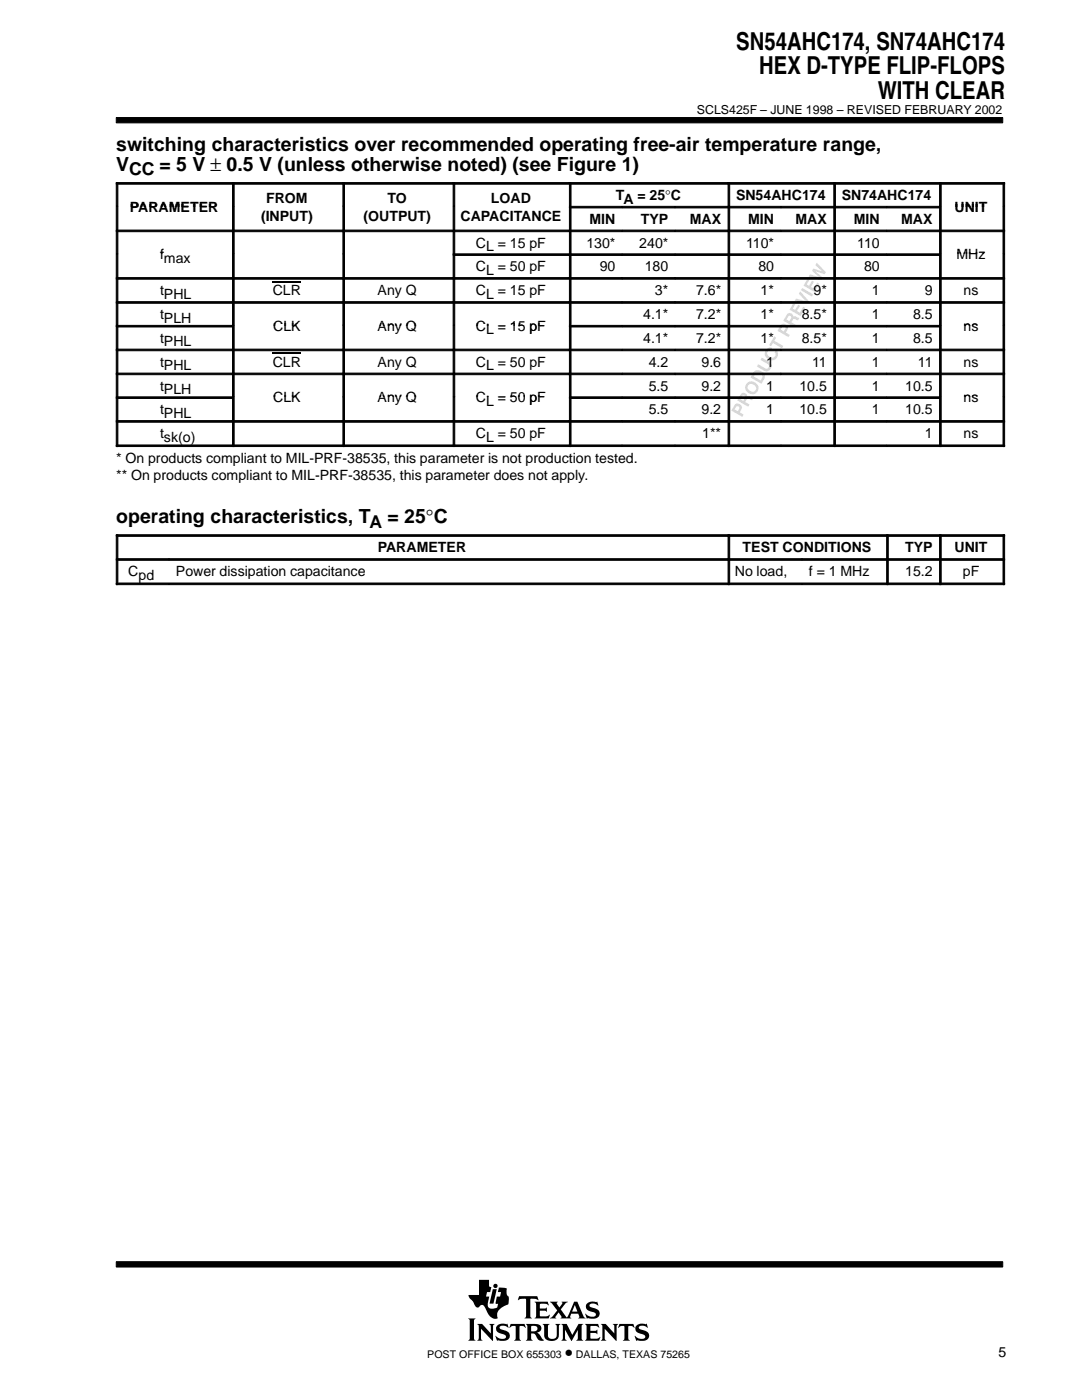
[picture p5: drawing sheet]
<svg xmlns="http://www.w3.org/2000/svg" width="216mm" height="279mm" viewBox="0 0 216 279" stroke-linecap="round" stroke-linejoin="round" font-family="sans-serif">
<g fill="#d6d6d6">
<path d="M160.1 57.5l2.1 1.2-.2 .5-2.2-1.3z"/>
<path d="M146.7 80.7l.2-.1a.87 .87 0 0 1 1.1 1l-.4 .7 .8 .4-.3 .5-2.2-1.3zM146.9 81.2l.3-.1 .3 .2-.3 .8-.6-.4z" fill-rule="evenodd"/>
<path d="M147.9 78.6l.5-.2a.72 .72 0 0 1 .7 .7l.3-.1 .9 .4-.2 .5-.6-.3a.33 .33 0 0 0-.5 .2l-.3 .4 .9 .5-.3 .5-2.2-1.3zM148.1 79.1l.3-.2a.33 .33 0 0 1 .2 .6l-.3 .5-.6-.3z" fill-rule="evenodd"/>
<path d="M149 76.5a1.37 1.37 0 0 1 1.6-.2 1.37 1.37 0 0 1 .7 1.5 1.24 1.24 0 0 1-1.1 .9 1.47 1.47 0 0 1-1.5-1.5zM149.3 76.8a.96 .96 0 0 1 1.1 0 .96 .96 0 0 1 .5 .9 .87 .87 0 0 1-1.2 .3 .87 .87 0 0 1-.4-1.2z" fill-rule="evenodd"/>
<path d="M150.5 74.2l.5-.3 .7 .1a1.28 1.28 0 0 1 .9 1.4l-.7 1.2-2.2-1.3zM150.7 74.6a.94 .94 0 0 1 1.4 .8l-.3 .5-1.4-.8z" fill-rule="evenodd"/>
<path d="M152 71.4l1.4 .8a.88 .88 0 0 1 .5 1.2l-.3 .4a.87 .87 0 0 1-1.2 .2l-1.4-.9 .3-.4 1.3 .8a.5 .5 0 0 0 .8-.2 .5 .5 0 0 0-.3-.7l-1.3-.8z" fill-rule="evenodd"/>
<path d="M152.9 69.7a.93 .93 0 0 1 1.2-.2l-.3 .4a.62 .62 0 0 0-.7 .9l.1 .1a.86 .86 0 0 0 1.5 .2 .52 .52 0 0 0-.1-.8l.2-.4 .3 .2a1.23 1.23 0 0 1-.8 1.8 1.48 1.48 0 0 1-1.7-1.5z" fill-rule="evenodd"/>
<path d="M154.5 67.1l.4 .3-.4 .6 1.8 1-.3 .5-1.8-1-.3 .6-.4-.2z" fill-rule="evenodd"/>
<path d="M155.9 64.7l.4-.1a.82 .82 0 0 1 .8 .4 .82 .82 0 0 1 0 .8l-.3 .6 .8 .4-.3 .5-2.2-1.3zM156.1 65.2l.2-.1a.37 .37 0 0 1 .4 .2 .37 .37 0 0 1 0 .4l-.3 .4-.6-.3z" fill-rule="evenodd"/>
<path d="M157.1 62.7l.5-.2a.69 .69 0 0 1 .7 .7l.3-.1 .9 .4-.3 .4-.5-.2a.3 .3 0 0 0-.3-.1 .3 .3 0 0 0-.2 .2l-.3 .5 .8 .5-.2 .5-2.2-1.3zM157.3 63.1l.4-.1a.32 .32 0 0 1 .1 .6l-.3 .5-.6-.3z" fill-rule="evenodd"/>
<path d="M158.5 60.2l.3 .3-.6 1.1 .5 .3 .6-1.1 .3 .2-.6 1.1 .6 .3 .7-1.2 .4 .2-1 1.7-2.1-1.3z" fill-rule="evenodd"/>
<path d="M159.7 58.1l1.7 2.1-.2 .4-2.6-.5 .2-.5 2 .5-1.4-1.5z" fill-rule="evenodd"/>
<path d="M161.3 55.4l.3 .2-.6 1.2 .4 .2 .6-1 .4 .2-.6 1.1 .6 .3 .7-1.2 .4 .2-1 1.7-2.2-1.3z" fill-rule="evenodd"/>
<path d="M163 52.4l1.8 1.9-.2 .4-1.9-.6 1.5 1.3-.3 .5-2.5-.7 .2-.4 1.8 .5-1.4-1.2 .3-.5 1.7 .6-1.3-1.3z" fill-rule="evenodd"/>
</g>
<g fill="#000" stroke="#000" stroke-width=".2">
<path d="M23.2 23.5h176.9v1h-176.9z" fill-rule="evenodd"/>
<path d="M23.2 251.8h176.9v1.1h-176.9z" fill-rule="evenodd"/>
</g>
<g fill="#000">
<path d="M98.3 257.3h.8l-.6 2.9h-.8z"/>
<path d="M93.4 263.1h1.5l-.3 .4v3.7l.3 .4h-1.5l.3-.4v-3.7z" fill-rule="evenodd"/>
<path d="M95.2 264.2h1l1.7 1.9v-1.5l-.3-.4h1.1l-.3 .4v3l-2.4-2.4v2l.3 .4h-1.1l.3-.6v-2.3z" fill-rule="evenodd"/>
<path d="M95.6 255.4h2v1.3l.4 .2-.2 1h-.6l-.2 .9h.6l-.3 1.2 .1 .7a.9 .9 0 0 0 1.2 .4l.6-.1 .2-.8-.5-.1 .2-1.3h.7l.2-.9h-.7l.3-1 1.5 .2v1.1l.2 .4 .2 .2v.7a.81 .81 0 0 1-.6 1 2.73 2.73 0 0 0-1.7 1.7l.1 .9h-.1a1.81 1.81 0 0 1-2.1-1.5l-.3-.6a.7 .7 0 0 0-.6-.6 .7 .7 0 0 0-.7 .5 1.12 1.12 0 0 1-1.1-1l-.7-.8-.2-.7h2.1z" fill-rule="evenodd"/>
<path d="M99.2 264.6a1.71 1.71 0 0 1 1.7-.4l.2 .1 .1-.1 .3 .8-.6-.3-.8-.1a.41 .41 0 0 0-.4 .5 .41 .41 0 0 0 .5 .3 1.29 1.29 0 0 1 1.5 1.4 1.08 1.08 0 0 1-1.2 .8l-1.1-.1-.2 .1-.4-1 .8 .5 .5 .1 .6-.1 .3-.2a.72 .72 0 0 0-.9-.7 .99 .99 0 0 1-1-.5 .99 .99 0 0 1 .1-1.1z" fill-rule="evenodd"/>
<path d="M101.9 264.2h2.8l.2 .8-.7-.4h-.4l-.1 .2v2.4l.3 .4h-1.4l.3-.4v-2.4l-.1-.2h-.5l-.7 .4z" fill-rule="evenodd"/>
<path d="M103.6 258.7h3.6l.2 .8-.4-.3-1.2 .1v3.5l.3 .3h-1.4l.2-.2 .1-.3v-3.2l-.1-.2h-.8l-.7 .3z" fill-rule="evenodd"/>
<path d="M104.9 264.2h1.9a.9 .9 0 0 1 1 .4 .9 .9 0 0 1 0 1.1l-.7 .2 .5 .4 .9 1.2a1.2 1.2 0 0 1-1.6-1l-.3-.3-.6-.1v1l.3 .5h-1.4l.3-.6v-2.3z" fill-rule="evenodd"/>
<path d="M106.7 259.8h2.6l.1 .7-.5-.3-1.2 .1v.8h1.1l.3-.2v.9l-.4-.2h-1v1l.2 .1h1.2l.5-.3h.1l-.2 .7h-2.8l.3-.5v-2.3z" fill-rule="evenodd"/>
<path d="M108.3 264.2h1.3l-.3 .4v2a.65 .65 0 0 0 .7 .6h.6l.4-.4 .1-2.1-.3-.5h1l-.3 .4v1.8a1.54 1.54 0 0 1-2.4 1l-.5-.7v-2.1z" fill-rule="evenodd"/>
<path d="M112 264.2h1.1l1.1 2.2 1.2-2.2h1l-.3 .4v2.6l.3 .4h-1.4l.3-.4v-1.8l-1.3 2.2-1.3-2.2v1.7l.4 .5h-1.1l.3-.6v-2.3z" fill-rule="evenodd"/>
<path d="M109.7 259.8h1.6l-.2 .3 .5 .8 .6-.8-.1-.3h1.2l-.4 .3-1 1.2 1.2 1.6 1.5-3.1h.6l1.2 2.9 .4 .4-1.4-.1a.22 .22 0 0 0 .2-.1 .22 .22 0 0 0 0-.3l-.2-.4h-1.4l-.2 .7 .2 .2h-2.2l.2-.3-.5-.9-.7 .9 .2 .3h-1.3l.6-.4 .9-1.2z" fill-rule="evenodd"/>
<path d="M117.1 260.2a2.08 2.08 0 0 1 1.9-.3l.2-.2 .1 .9a1.22 1.22 0 0 0-1.7-.1 .82 .82 0 0 0 .9 .6 1.06 1.06 0 0 1 1.2 1.1 1.06 1.06 0 0 1-1.2 1l-1.2-.1-.2 .1-.3-1 .8 .5 .8 .1a.46 .46 0 0 0 .5-.5 .46 .46 0 0 0-.5-.4l-.2-.1a1.11 1.11 0 0 1-1.2-1.5z" fill-rule="evenodd"/>
<path d="M116.7 264.2h2.6l.2 .8-.6-.4-1.1 .1v.9h1.1l.3-.2v.9l-.4-.3h-1v1.1l1.3 .1 .7-.4-.3 .8h-2.8l.3-.4v-2.6z" fill-rule="evenodd"/>
<path d="M119.9 264.2h1l1.7 1.9v-1.5l-.3-.4h1l-.3 .4v3l-2.3-2.4v2l.3 .4h-1.1l.3-.4v-2.6z" fill-rule="evenodd"/>
<path d="M123.6 264.2h2.8l.2 .8-.6-.4h-.5l-.1 .2v2.4l.3 .4h-1.4l.3-.4v-2.4l-.1-.2h-.5l-.7 .4z" fill-rule="evenodd"/>
<path d="M127 264.6a1.74 1.74 0 0 1 1.6-.4l.3 .1 .1-.1 .3 .8h-.1a1.2 1.2 0 0 0-1.7-.1 1.47 1.47 0 0 0 1.3 .7 1.03 1.03 0 0 1 .7 1.2 1.03 1.03 0 0 1-1.2 .8l-1.1-.1-.2 .1-.4-1 .9 .5 .9 .1a.45 .45 0 0 0 .4-.6 .45 .45 0 0 0-.6-.3l-.2-.1a1.11 1.11 0 0 1-1.2-1.4z" fill-rule="evenodd"/>
<circle cx="98.9" cy="256.6" r=".43"/>
</g>
<g fill="#fff">
<path d="M114.7 260.4l.5 1.4h-1z"/>
<path d="M106 264.7l.6-.1a.56 .56 0 0 1 .6 .5 .56 .56 0 0 1-.6 .6h-.6z" fill-rule="evenodd"/>
</g>
<g fill="#000" stroke="#000" stroke-width=".2">
<path d="M23.2 36.4h.3v4.8h-.3z" fill-rule="evenodd"/>
<path d="M23.2 36.4h23.2v.4h-23.2z" fill-rule="evenodd"/>
<path d="M46.4 36.4h.3v4.8h-.3z" fill-rule="evenodd"/>
<path d="M46.4 36.4h22v.4h-22z" fill-rule="evenodd"/>
<path d="M68.4 36.4h.3v4.8h-.3z" fill-rule="evenodd"/>
<path d="M68.4 36.4h22v.4h-22z" fill-rule="evenodd"/>
<path d="M90.4 36.4h.3v4.8h-.3z" fill-rule="evenodd"/>
<path d="M90.4 36.4h23.2v.4h-23.2z" fill-rule="evenodd"/>
<path d="M113.6 36.4h.3v4.8h-.3z" fill-rule="evenodd"/>
<path d="M113.6 36.4h31.7v.4h-31.7z" fill-rule="evenodd"/>
<path d="M145.3 36.4h.3v4.8h-.3z" fill-rule="evenodd"/>
<path d="M145.3 36.4h21.1v.4h-21.1z" fill-rule="evenodd"/>
<path d="M166.4 36.4h.3v4.8h-.3z" fill-rule="evenodd"/>
<path d="M166.4 36.4h21.1v.4h-21.1z" fill-rule="evenodd"/>
<path d="M187.5 36.4h.3v4.8h-.3z" fill-rule="evenodd"/>
<path d="M187.5 36.4h13v.4h-13z" fill-rule="evenodd"/>
<path d="M200.1 36.4h.4v4.8h-.4z" fill-rule="evenodd"/>
<path d="M23.2 41.2h.3v4.7h-.3z" fill-rule="evenodd"/>
<path d="M23.2 45.9h.3v4.7h-.3z" fill-rule="evenodd"/>
<path d="M23.2 45.9h23.2v.3h-23.2z" fill-rule="evenodd"/>
<path d="M23.2 50.7h.3v4.7h-.3z" fill-rule="evenodd"/>
<path d="M23.2 55.4h.3v4.8h-.3z" fill-rule="evenodd"/>
<path d="M23.2 55.4h23.2v.3h-23.2z" fill-rule="evenodd"/>
<path d="M46.4 41.2h.3v4.7h-.3z" fill-rule="evenodd"/>
<path d="M46.4 45.9h.3v4.7h-.3z" fill-rule="evenodd"/>
<path d="M46.4 45.9h22v.3h-22z" fill-rule="evenodd"/>
<path d="M46.4 50.7h.3v4.7h-.3z" fill-rule="evenodd"/>
<path d="M46.4 55.4h.3v4.8h-.3z" fill-rule="evenodd"/>
<path d="M46.4 55.4h22v.3h-22z" fill-rule="evenodd"/>
<path d="M68.4 41.2h.3v4.7h-.3z" fill-rule="evenodd"/>
<path d="M68.4 45.9h.3v4.7h-.3z" fill-rule="evenodd"/>
<path d="M68.4 45.9h22v.3h-22z" fill-rule="evenodd"/>
<path d="M68.4 50.7h.3v4.7h-.3z" fill-rule="evenodd"/>
<path d="M68.4 55.4h.3v4.8h-.3z" fill-rule="evenodd"/>
<path d="M68.4 55.4h22v.3h-22z" fill-rule="evenodd"/>
<path d="M90.4 41.2h.3v4.7h-.3z" fill-rule="evenodd"/>
<path d="M90.4 45.9h.3v4.7h-.3z" fill-rule="evenodd"/>
<path d="M90.4 45.9h23.2v.3h-23.2z" fill-rule="evenodd"/>
<path d="M90.4 50.7h.3v4.7h-.3z" fill-rule="evenodd"/>
<path d="M90.4 50.7h23.2v.3h-23.2z" fill-rule="evenodd"/>
<path d="M90.4 55.4h.3v4.8h-.3z" fill-rule="evenodd"/>
<path d="M90.4 55.4h23.2v.3h-23.2z" fill-rule="evenodd"/>
<path d="M113.6 41.2h.3v4.7h-.3z" fill-rule="evenodd"/>
<path d="M113.6 41.2h10.6v.3h-10.6z" fill-rule="evenodd"/>
<path d="M113.6 45.9h.3v4.7h-.3z" fill-rule="evenodd"/>
<path d="M113.6 45.9h10.6v.3h-10.6z" fill-rule="evenodd"/>
<path d="M113.6 50.7h.3v4.7h-.3z" fill-rule="evenodd"/>
<path d="M113.6 50.7h10.6v.3h-10.6z" fill-rule="evenodd"/>
<path d="M113.6 55.4h.3v4.8h-.3z" fill-rule="evenodd"/>
<path d="M113.6 55.4h10.6v.3h-10.6z" fill-rule="evenodd"/>
<path d="M124.2 41.2h10.5v.3h-10.5z" fill-rule="evenodd"/>
<path d="M124.2 45.9h10.5v.3h-10.5z" fill-rule="evenodd"/>
<path d="M124.2 50.7h10.5v.3h-10.5z" fill-rule="evenodd"/>
<path d="M124.2 55.4h10.5v.3h-10.5z" fill-rule="evenodd"/>
<path d="M134.7 41.2h10.6v.3h-10.6z" fill-rule="evenodd"/>
<path d="M134.7 45.9h10.6v.3h-10.6z" fill-rule="evenodd"/>
<path d="M134.7 50.7h10.6v.3h-10.6z" fill-rule="evenodd"/>
<path d="M134.7 55.4h10.6v.3h-10.6z" fill-rule="evenodd"/>
<path d="M145.3 41.2h.3v4.7h-.3z" fill-rule="evenodd"/>
<path d="M145.3 41.2h10.5v.3h-10.5z" fill-rule="evenodd"/>
<path d="M145.3 45.9h.3v4.7h-.3z" fill-rule="evenodd"/>
<path d="M145.3 45.9h10.5v.3h-10.5z" fill-rule="evenodd"/>
<path d="M145.3 50.7h.3v4.7h-.3z" fill-rule="evenodd"/>
<path d="M145.3 50.7h10.5v.3h-10.5z" fill-rule="evenodd"/>
<path d="M145.3 55.4h.3v4.8h-.3z" fill-rule="evenodd"/>
<path d="M145.3 55.4h10.5v.3h-10.5z" fill-rule="evenodd"/>
<path d="M155.8 41.2h10.6v.3h-10.6z" fill-rule="evenodd"/>
<path d="M155.8 45.9h10.6v.3h-10.6z" fill-rule="evenodd"/>
<path d="M155.8 50.7h10.6v.3h-10.6z" fill-rule="evenodd"/>
<path d="M155.8 55.4h10.6v.3h-10.6z" fill-rule="evenodd"/>
<path d="M166.4 41.2h.3v4.7h-.3z" fill-rule="evenodd"/>
<path d="M166.4 41.2h10.5v.3h-10.5z" fill-rule="evenodd"/>
<path d="M166.4 45.9h.3v4.7h-.3z" fill-rule="evenodd"/>
<path d="M166.4 45.9h10.5v.3h-10.5z" fill-rule="evenodd"/>
<path d="M166.4 50.7h.3v4.7h-.3z" fill-rule="evenodd"/>
<path d="M166.4 50.7h10.5v.3h-10.5z" fill-rule="evenodd"/>
<path d="M166.4 55.4h.3v4.8h-.3z" fill-rule="evenodd"/>
<path d="M166.4 55.4h10.5v.3h-10.5z" fill-rule="evenodd"/>
<path d="M176.9 41.2h10.6v.3h-10.6z" fill-rule="evenodd"/>
<path d="M176.9 45.9h10.6v.3h-10.6z" fill-rule="evenodd"/>
<path d="M176.9 50.7h10.6v.3h-10.6z" fill-rule="evenodd"/>
<path d="M176.9 55.4h10.6v.3h-10.6z" fill-rule="evenodd"/>
<path d="M187.5 41.2h.3v4.7h-.3z" fill-rule="evenodd"/>
<path d="M187.5 45.9h.3v4.7h-.3z" fill-rule="evenodd"/>
<path d="M187.5 45.9h13v.3h-13z" fill-rule="evenodd"/>
<path d="M187.5 50.7h.3v4.7h-.3z" fill-rule="evenodd"/>
<path d="M187.5 55.4h.3v4.8h-.3z" fill-rule="evenodd"/>
<path d="M187.5 55.4h13v.3h-13z" fill-rule="evenodd"/>
<path d="M200.1 41.2h.4v4.7h-.4z" fill-rule="evenodd"/>
<path d="M200.1 45.9h.4v4.7h-.4z" fill-rule="evenodd"/>
<path d="M200.1 50.7h.4v4.7h-.4z" fill-rule="evenodd"/>
<path d="M200.1 55.4h.4v4.8h-.4z" fill-rule="evenodd"/>
<path d="M23.2 60.2h.3v4.7h-.3z" fill-rule="evenodd"/>
<path d="M23.2 60.2h23.2v.3h-23.2z" fill-rule="evenodd"/>
<path d="M23.2 64.9h.3v4.8h-.3z" fill-rule="evenodd"/>
<path d="M23.2 64.9h23.2v.4h-23.2z" fill-rule="evenodd"/>
<path d="M23.2 69.7h.3v4.7h-.3z" fill-rule="evenodd"/>
<path d="M23.2 69.7h23.2v.3h-23.2z" fill-rule="evenodd"/>
<path d="M23.2 74.5h.3v4.7h-.3z" fill-rule="evenodd"/>
<path d="M23.2 74.5h23.2v.3h-23.2z" fill-rule="evenodd"/>
<path d="M23.2 79.2h.3v4.7h-.3z" fill-rule="evenodd"/>
<path d="M23.2 79.2h23.2v.3h-23.2z" fill-rule="evenodd"/>
<path d="M46.4 60.2h.3v4.7h-.3z" fill-rule="evenodd"/>
<path d="M46.4 60.2h22v.3h-22z" fill-rule="evenodd"/>
<path d="M46.4 64.9h.3v4.8h-.3z" fill-rule="evenodd"/>
<path d="M46.4 69.7h.3v4.7h-.3z" fill-rule="evenodd"/>
<path d="M46.4 69.7h22v.3h-22z" fill-rule="evenodd"/>
<path d="M46.4 74.5h.3v4.7h-.3z" fill-rule="evenodd"/>
<path d="M46.4 74.5h22v.3h-22z" fill-rule="evenodd"/>
<path d="M46.4 79.2h.3v4.7h-.3z" fill-rule="evenodd"/>
<path d="M68.4 60.2h.3v4.7h-.3z" fill-rule="evenodd"/>
<path d="M68.4 60.2h22v.3h-22z" fill-rule="evenodd"/>
<path d="M68.4 64.9h.3v4.8h-.3z" fill-rule="evenodd"/>
<path d="M68.4 69.7h.3v4.7h-.3z" fill-rule="evenodd"/>
<path d="M68.4 69.7h22v.3h-22z" fill-rule="evenodd"/>
<path d="M68.4 74.5h.3v4.7h-.3z" fill-rule="evenodd"/>
<path d="M68.4 74.5h22v.3h-22z" fill-rule="evenodd"/>
<path d="M68.4 79.2h.3v4.7h-.3z" fill-rule="evenodd"/>
<path d="M90.4 60.2h.3v4.7h-.3z" fill-rule="evenodd"/>
<path d="M90.4 60.2h23.2v.3h-23.2z" fill-rule="evenodd"/>
<path d="M90.4 64.9h.3v4.8h-.3z" fill-rule="evenodd"/>
<path d="M90.4 69.7h.3v4.7h-.3z" fill-rule="evenodd"/>
<path d="M90.4 69.7h23.2v.3h-23.2z" fill-rule="evenodd"/>
<path d="M90.4 74.5h.3v4.7h-.3z" fill-rule="evenodd"/>
<path d="M90.4 74.5h23.2v.3h-23.2z" fill-rule="evenodd"/>
<path d="M90.4 79.2h.3v4.7h-.3z" fill-rule="evenodd"/>
<path d="M113.6 60.2h.3v4.7h-.3z" fill-rule="evenodd"/>
<path d="M113.6 60.2h10.6v.3h-10.6z" fill-rule="evenodd"/>
<path d="M113.6 64.9h.3v4.8h-.3z" fill-rule="evenodd"/>
<path d="M113.6 64.9h10.6v.4h-10.6z" fill-rule="evenodd"/>
<path d="M113.6 69.7h.3v4.7h-.3z" fill-rule="evenodd"/>
<path d="M113.6 69.7h10.6v.3h-10.6z" fill-rule="evenodd"/>
<path d="M113.6 74.5h.3v4.7h-.3z" fill-rule="evenodd"/>
<path d="M113.6 74.5h10.6v.3h-10.6z" fill-rule="evenodd"/>
<path d="M113.6 79.2h.3v4.7h-.3z" fill-rule="evenodd"/>
<path d="M113.6 79.2h10.6v.3h-10.6z" fill-rule="evenodd"/>
<path d="M124.2 60.2h10.5v.3h-10.5z" fill-rule="evenodd"/>
<path d="M124.2 64.9h10.5v.4h-10.5z" fill-rule="evenodd"/>
<path d="M124.2 69.7h10.5v.3h-10.5z" fill-rule="evenodd"/>
<path d="M124.2 74.5h10.5v.3h-10.5z" fill-rule="evenodd"/>
<path d="M124.2 79.2h10.5v.3h-10.5z" fill-rule="evenodd"/>
<path d="M134.7 60.2h10.6v.3h-10.6z" fill-rule="evenodd"/>
<path d="M134.7 64.9h10.6v.4h-10.6z" fill-rule="evenodd"/>
<path d="M134.7 69.7h10.6v.3h-10.6z" fill-rule="evenodd"/>
<path d="M134.7 74.5h10.6v.3h-10.6z" fill-rule="evenodd"/>
<path d="M134.7 79.2h10.6v.3h-10.6z" fill-rule="evenodd"/>
<path d="M145.3 60.2h.3v4.7h-.3z" fill-rule="evenodd"/>
<path d="M145.3 60.2h10.5v.3h-10.5z" fill-rule="evenodd"/>
<path d="M145.3 64.9h.3v4.8h-.3z" fill-rule="evenodd"/>
<path d="M145.3 64.9h10.5v.4h-10.5z" fill-rule="evenodd"/>
<path d="M145.3 69.7h.3v4.7h-.3z" fill-rule="evenodd"/>
<path d="M145.3 69.7h10.5v.3h-10.5z" fill-rule="evenodd"/>
<path d="M145.3 74.5h.3v4.7h-.3z" fill-rule="evenodd"/>
<path d="M145.3 74.5h10.5v.3h-10.5z" fill-rule="evenodd"/>
<path d="M145.3 79.2h.3v4.7h-.3z" fill-rule="evenodd"/>
<path d="M145.3 79.2h10.5v.3h-10.5z" fill-rule="evenodd"/>
<path d="M155.8 60.2h10.6v.3h-10.6z" fill-rule="evenodd"/>
<path d="M155.8 64.9h10.6v.4h-10.6z" fill-rule="evenodd"/>
<path d="M155.8 69.7h10.6v.3h-10.6z" fill-rule="evenodd"/>
<path d="M155.8 74.5h10.6v.3h-10.6z" fill-rule="evenodd"/>
<path d="M155.8 79.2h10.6v.3h-10.6z" fill-rule="evenodd"/>
<path d="M166.4 60.2h.3v4.7h-.3z" fill-rule="evenodd"/>
<path d="M166.4 60.2h10.5v.3h-10.5z" fill-rule="evenodd"/>
<path d="M166.4 64.9h.3v4.8h-.3z" fill-rule="evenodd"/>
<path d="M166.4 64.9h10.5v.4h-10.5z" fill-rule="evenodd"/>
<path d="M166.4 69.7h.3v4.7h-.3z" fill-rule="evenodd"/>
<path d="M166.4 69.7h10.5v.3h-10.5z" fill-rule="evenodd"/>
<path d="M166.4 74.5h.3v4.7h-.3z" fill-rule="evenodd"/>
<path d="M166.4 74.5h10.5v.3h-10.5z" fill-rule="evenodd"/>
<path d="M166.4 79.2h.3v4.7h-.3z" fill-rule="evenodd"/>
<path d="M166.4 79.2h10.5v.3h-10.5z" fill-rule="evenodd"/>
<path d="M176.9 60.2h10.6v.3h-10.6z" fill-rule="evenodd"/>
<path d="M176.9 64.9h10.6v.4h-10.6z" fill-rule="evenodd"/>
<path d="M176.9 69.7h10.6v.3h-10.6z" fill-rule="evenodd"/>
<path d="M176.9 74.5h10.6v.3h-10.6z" fill-rule="evenodd"/>
<path d="M176.9 79.2h10.6v.3h-10.6z" fill-rule="evenodd"/>
<path d="M187.5 60.2h.3v4.7h-.3z" fill-rule="evenodd"/>
<path d="M187.5 60.2h13v.3h-13z" fill-rule="evenodd"/>
<path d="M187.5 64.9h.3v4.8h-.3z" fill-rule="evenodd"/>
<path d="M187.5 69.7h.3v4.7h-.3z" fill-rule="evenodd"/>
<path d="M187.5 69.7h13v.3h-13z" fill-rule="evenodd"/>
<path d="M187.5 74.5h.3v4.7h-.3z" fill-rule="evenodd"/>
<path d="M187.5 74.5h13v.3h-13z" fill-rule="evenodd"/>
<path d="M187.5 79.2h.3v4.7h-.3z" fill-rule="evenodd"/>
<path d="M200.1 60.2h.4v4.7h-.4z" fill-rule="evenodd"/>
<path d="M200.1 64.9h.4v4.8h-.4z" fill-rule="evenodd"/>
<path d="M200.1 69.7h.4v4.7h-.4z" fill-rule="evenodd"/>
<path d="M200.1 74.5h.4v4.7h-.4z" fill-rule="evenodd"/>
<path d="M200.1 79.2h.4v4.7h-.4z" fill-rule="evenodd"/>
<path d="M23.2 83.9h.3v5.2h-.3z" fill-rule="evenodd"/>
<path d="M23.2 83.9h23.2v.4h-23.2z" fill-rule="evenodd"/>
<path d="M23.2 88.8h23.2v.3h-23.2z" fill-rule="evenodd"/>
<path d="M46.4 83.9h.3v5.2h-.3z" fill-rule="evenodd"/>
<path d="M46.4 83.9h22v.4h-22z" fill-rule="evenodd"/>
<path d="M46.4 88.8h22v.3h-22z" fill-rule="evenodd"/>
<path d="M68.4 83.9h.3v5.2h-.3z" fill-rule="evenodd"/>
<path d="M68.4 83.9h22v.4h-22z" fill-rule="evenodd"/>
<path d="M68.4 88.8h22v.3h-22z" fill-rule="evenodd"/>
<path d="M90.4 83.9h.3v5.2h-.3z" fill-rule="evenodd"/>
<path d="M90.4 83.9h23.2v.4h-23.2z" fill-rule="evenodd"/>
<path d="M90.4 88.8h23.2v.3h-23.2z" fill-rule="evenodd"/>
<path d="M113.6 83.9h.3v5.2h-.3z" fill-rule="evenodd"/>
<path d="M113.6 83.9h10.6v.4h-10.6z" fill-rule="evenodd"/>
<path d="M113.6 88.8h10.6v.3h-10.6z" fill-rule="evenodd"/>
<path d="M124.2 83.9h10.5v.4h-10.5z" fill-rule="evenodd"/>
<path d="M124.2 88.8h10.5v.3h-10.5z" fill-rule="evenodd"/>
<path d="M134.7 83.9h10.6v.4h-10.6z" fill-rule="evenodd"/>
<path d="M134.7 88.8h10.6v.3h-10.6z" fill-rule="evenodd"/>
<path d="M145.3 83.9h.3v5.2h-.3z" fill-rule="evenodd"/>
<path d="M145.3 83.9h10.5v.4h-10.5z" fill-rule="evenodd"/>
<path d="M145.3 88.8h10.5v.3h-10.5z" fill-rule="evenodd"/>
<path d="M155.8 83.9h10.6v.4h-10.6z" fill-rule="evenodd"/>
<path d="M155.8 88.8h10.6v.3h-10.6z" fill-rule="evenodd"/>
<path d="M166.4 83.9h.3v5.2h-.3z" fill-rule="evenodd"/>
<path d="M166.4 83.9h10.5v.4h-10.5z" fill-rule="evenodd"/>
<path d="M166.4 88.8h10.5v.3h-10.5z" fill-rule="evenodd"/>
<path d="M176.9 83.9h10.6v.4h-10.6z" fill-rule="evenodd"/>
<path d="M176.9 88.8h10.6v.3h-10.6z" fill-rule="evenodd"/>
<path d="M187.5 83.9h.3v5.2h-.3z" fill-rule="evenodd"/>
<path d="M187.5 83.9h13v.4h-13z" fill-rule="evenodd"/>
<path d="M187.5 88.8h13v.3h-13z" fill-rule="evenodd"/>
<path d="M200.1 83.9h.4v5.2h-.4z" fill-rule="evenodd"/>
<path d="M23.2 106.7h.3v4.8h-.3z" fill-rule="evenodd"/>
<path d="M23.2 106.7h122.1v.3h-122.1z" fill-rule="evenodd"/>
<path d="M23.2 111.5h.3v5.2h-.3z" fill-rule="evenodd"/>
<path d="M23.2 111.5h10.5v.3h-10.5z" fill-rule="evenodd"/>
<path d="M23.2 116.4h10.5v.3h-10.5z" fill-rule="evenodd"/>
<path d="M33.7 111.5h111.6v.3h-111.6z" fill-rule="evenodd"/>
<path d="M33.7 116.4h111.6v.3h-111.6z" fill-rule="evenodd"/>
<path d="M145.3 106.7h.3v4.8h-.3z" fill-rule="evenodd"/>
<path d="M145.3 106.7h31.6v.3h-31.6z" fill-rule="evenodd"/>
<path d="M145.3 111.5h.3v5.2h-.3z" fill-rule="evenodd"/>
<path d="M145.3 111.5h14.7v.3h-14.7z" fill-rule="evenodd"/>
<path d="M145.3 116.4h14.7v.3h-14.7z" fill-rule="evenodd"/>
<path d="M160 111.5h16.9v.3h-16.9z" fill-rule="evenodd"/>
<path d="M160 116.4h16.9v.3h-16.9z" fill-rule="evenodd"/>
<path d="M176.9 106.7h.3v4.8h-.3z" fill-rule="evenodd"/>
<path d="M176.9 106.7h10.6v.3h-10.6z" fill-rule="evenodd"/>
<path d="M176.9 111.5h.3v5.2h-.3z" fill-rule="evenodd"/>
<path d="M176.9 111.5h10.6v.3h-10.6z" fill-rule="evenodd"/>
<path d="M176.9 116.4h10.6v.3h-10.6z" fill-rule="evenodd"/>
<path d="M187.5 106.7h.3v4.8h-.3z" fill-rule="evenodd"/>
<path d="M187.5 106.7h13v.3h-13z" fill-rule="evenodd"/>
<path d="M187.5 111.5h.3v5.2h-.3z" fill-rule="evenodd"/>
<path d="M187.5 111.5h13v.3h-13z" fill-rule="evenodd"/>
<path d="M187.5 116.4h13v.3h-13z" fill-rule="evenodd"/>
<path d="M200.1 106.7h.4v4.8h-.4z" fill-rule="evenodd"/>
<path d="M200.1 111.5h.4v5.2h-.4z" fill-rule="evenodd"/>
</g>
<path d="M54.4 56.2h5.7M54.4 70.5h5.7" fill="none" stroke="#000" stroke-width=".36"/>
<g font-size="4.9">
<text x="146.9" y="9.9">SN54AHC174, SN74AHC174</text>
<text x="151.5" y="14.8">HEX D-TYPE FLIP-FLOPS</text>
<text x="175.1" y="19.8">WITH CLEAR</text>
</g>
<g font-size="3.9">
<text x="23.2" y="30.2">switching characteristics over recommended operating free-air temperature range,</text>
<text x="23.2" y="34.1">V</text>
<text x="23.2" y="104.4">operating characteristics, T</text>
</g>
<g font-size="3.5">
<text x="25.8" y="35">CC = 5 V ± 0.5 V (unless otherwise noted) (see Figure 1)</text>
<text x="73.7" y="105.3">A = 25°C</text>
<text x="112.7" y="271">•</text>
</g>
<g font-size="2.8">
<text x="53.1" y="40.6">FROM</text>
<text x="77.3" y="40.6">TO</text>
<text x="97.9" y="40.6">LOAD</text>
<text x="122.9" y="39.9">TA = 25°C</text>
<text x="146.9" y="39.9">SN54AHC174</text>
<text x="168" y="39.9">SN74AHC174</text>
<text x="25.9" y="42.3">PARAMETER</text>
<text x="52.1" y="44.1">(INPUT)</text>
<text x="72.5" y="44.1">(OUTPUT)</text>
<text x="91.9" y="44.1">CAPACITANCE</text>
<text x="117.6" y="44.7">MIN</text>
<text x="127.9" y="44.7">TYP</text>
<text x="137.6" y="44.7">MAX</text>
<text x="149.3" y="44.7">MIN</text>
<text x="158.7" y="44.7">MAX</text>
<text x="170.4" y="44.7">MIN</text>
<text x="179.8" y="44.7">MAX</text>
<text x="190.5" y="42.3">UNIT</text>
<text x="31.9" y="51.8">fmax</text>
<text x="31.9" y="51.8">f</text>
<text x="95" y="49.4">CL = 15 pF</text>
<text x="117" y="49.4">130*</text>
<text x="127.6" y="49.4">240*</text>
<text x="148.9" y="49.4">110*</text>
<text x="171.1" y="49.4">110</text>
<text x="190.9" y="51.8">MHz</text>
<text x="31.9" y="58.9">tPHL</text>
<text x="54.4" y="58.9">CLR</text>
<text x="75.3" y="58.9">Any Q</text>
<text x="95" y="54.1">CL = 50 pF</text>
<text x="95" y="58.9">CL = 15 pF</text>
<text x="119.7" y="54.1">90</text>
<text x="128.7" y="54.1">180</text>
<text x="130.7" y="58.9">3*</text>
<text x="138.9" y="58.9">7.6*</text>
<text x="151.3" y="54.1">80</text>
<text x="151.8" y="58.9">1*</text>
<text x="162.3" y="58.9">9*</text>
<text x="172.4" y="54.1">80</text>
<text x="174" y="58.9">1</text>
<text x="184.5" y="58.9">9</text>
<text x="192.3" y="58.9">ns</text>
<text x="31.9" y="63.7">tPLH</text>
<text x="128.3" y="63.7">4.1*</text>
<text x="138.9" y="63.7">7.2*</text>
<text x="151.8" y="63.7">1*</text>
<text x="160" y="63.7">8.5*</text>
<text x="174" y="63.7">1</text>
<text x="182.2" y="63.7">8.5</text>
<text x="31.9" y="68.4">tPHL</text>
<text x="54.5" y="66">CLK</text>
<text x="75.3" y="66">Any Q</text>
<text x="95" y="66">CL = 15 pF</text>
<text x="128.3" y="68.4">4.1*</text>
<text x="138.9" y="68.4">7.2*</text>
<text x="151.8" y="68.4">1*</text>
<text x="160" y="68.4">8.5*</text>
<text x="174" y="68.4">1</text>
<text x="182.2" y="68.4">8.5</text>
<text x="192.3" y="66">ns</text>
<text x="31.9" y="73.2">tPHL</text>
<text x="31.9" y="77.9">tPLH</text>
<text x="54.4" y="73.2">CLR</text>
<text x="75.3" y="73.2">Any Q</text>
<text x="95" y="73.2">CL = 50 pF</text>
<text x="129.4" y="73.2">4.2</text>
<text x="129.4" y="77.9">5.5</text>
<text x="140" y="73.2">9.6</text>
<text x="140" y="77.9">9.2</text>
<text x="152.9" y="73.2">1</text>
<text x="152.9" y="77.9">1</text>
<text x="159.5" y="77.9">10.5</text>
<text x="162.1" y="73.2">11</text>
<text x="174" y="73.2">1</text>
<text x="174" y="77.9">1</text>
<text x="180.6" y="77.9">10.5</text>
<text x="183.2" y="73.2">11</text>
<text x="192.3" y="73.2">ns</text>
<text x="31.9" y="82.7">tPHL</text>
<text x="54.5" y="80.3">CLK</text>
<text x="75.3" y="80.3">Any Q</text>
<text x="95" y="80.3">CL = 50 pF</text>
<text x="129.4" y="82.7">5.5</text>
<text x="140" y="82.7">9.2</text>
<text x="152.9" y="82.7">1</text>
<text x="159.5" y="82.7">10.5</text>
<text x="174" y="82.7">1</text>
<text x="180.6" y="82.7">10.5</text>
<text x="192.3" y="80.3">ns</text>
<text x="31.9" y="87.5">tsk(o)</text>
<text x="95" y="87.5">CL = 50 pF</text>
<text x="140.1" y="87.5">1**</text>
<text x="184.5" y="87.5">1</text>
<text x="192.3" y="87.5">ns</text>
<text x="23.2" y="92.3">* On products compliant to MIL-PRF-38535, this parameter is not production tested.</text>
<text x="23.2" y="95.8">** On products compliant to MIL-PRF-38535, this parameter does not apply.</text>
<text x="75.4" y="110.2">PARAMETER</text>
<text x="148.2" y="110.2">TEST CONDITIONS</text>
<text x="180.6" y="110.2">TYP</text>
<text x="190.5" y="110.2">UNIT</text>
<text x="25.6" y="115">Cpd</text>
<text x="35.1" y="115">Power dissipation capacitance</text>
<text x="146.6" y="115">No load,</text>
<text x="161.4" y="115">f = 1 MHz</text>
<text x="180.6" y="115">15.2</text>
<text x="192.1" y="115">pF</text>
<text x="199.2" y="270.8">5</text>
</g>
<text font-size="2.5" x="139" y="22.7">SCLS425F – JUNE 1998 – REVISED FEBRUARY 2002</text>
<g font-size="2.1">
<text x="85.3" y="271">POST OFFICE BOX 655303</text>
<text x="114.9" y="271">DALLAS, TEXAS 75265</text>
</g>
</svg>
